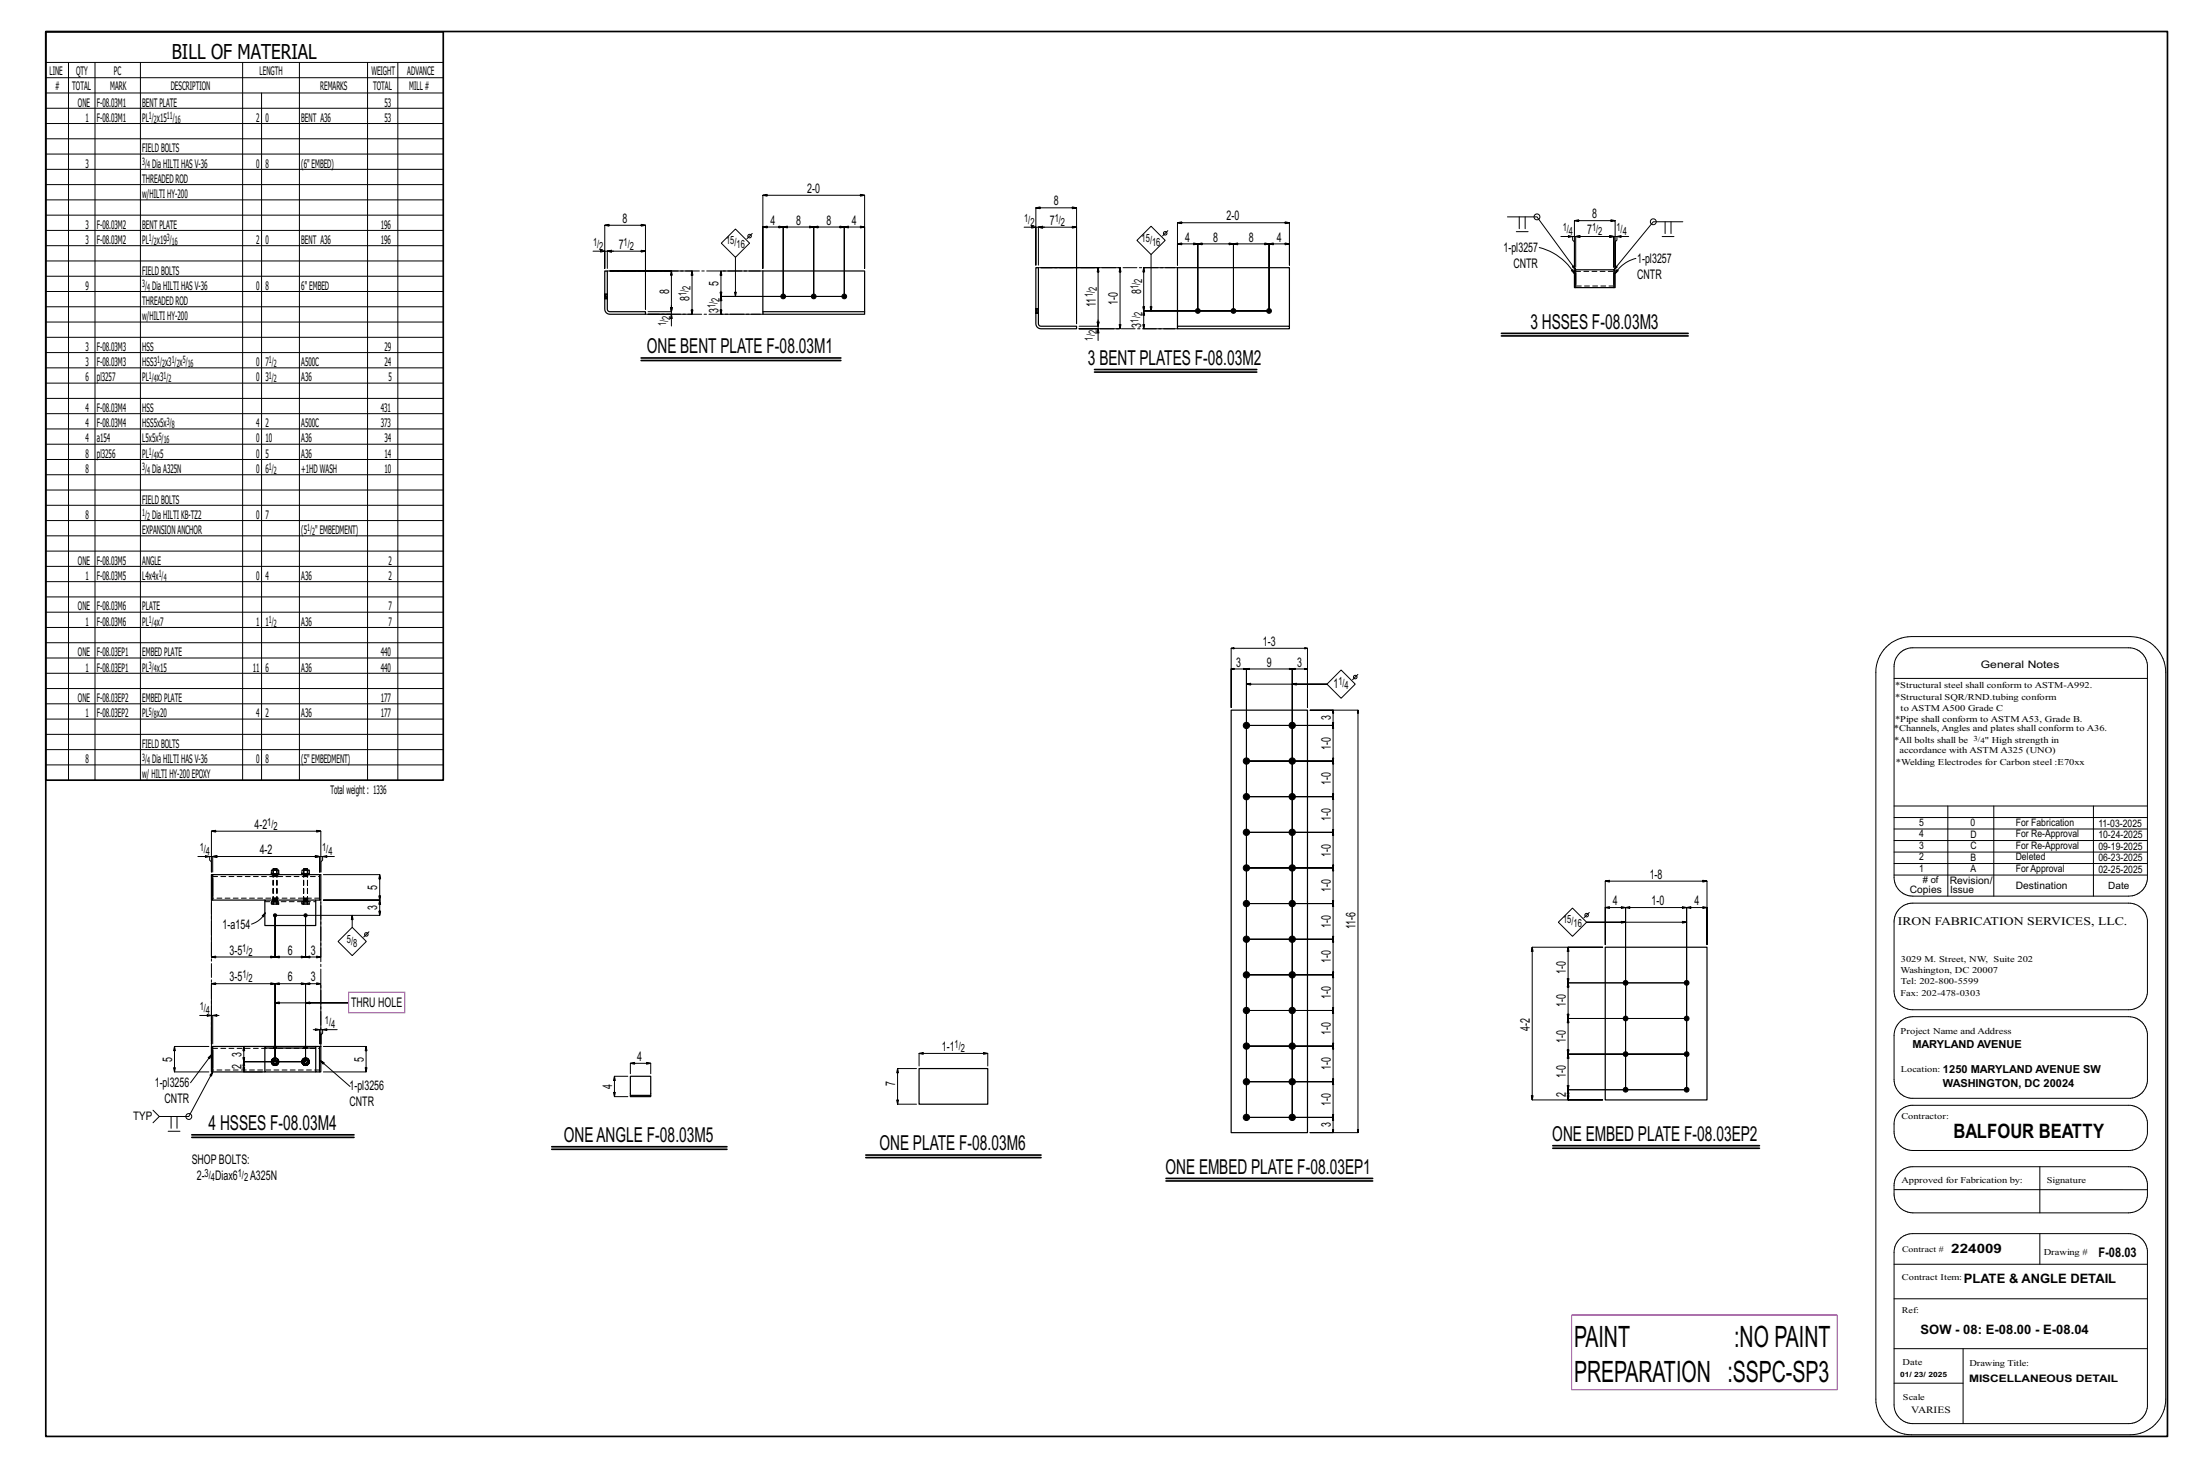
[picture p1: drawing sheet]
<svg xmlns="http://www.w3.org/2000/svg" width="914mm" height="610mm" viewBox="0 0 914 610" stroke-linecap="round" stroke-linejoin="round" font-family="sans-serif">
<g fill="none" stroke="#000" stroke-width=".42">
<path d="M19 26h165.4M19 32.3h165.4M19 38.7h165.4M28.5 26v298.4M39.5 26v298.4M58.4 26v298.4M100.9 26v298.4M108.8 38.7v285.7M124.6 26v298.4M152.9 26v298.4M165.5 26v298.4M19 45h165.4"/>
<path d="M19 51.4h165.4M19 57.7h165.4M19 64.1h165.4M19 70.4h165.4M19 76.8h165.4M19 83.1h165.4M19 89.5h165.4M19 95.8h165.4M312.9 97.1l-2.2 2.2M317.4 81.2l1.7 .4v-.8l-1.7 .4h42.3l-1.8 .4v-.8l1.8 .4v30.4v-17.2l-1.8-.4v.8l1.8-.4h-8.5l1.8-.4v.8l-1.8-.4v28.9v-28.9l-1.7-.4v.8l1.7-.4h-12.7l1.8-.4v.8l-1.8-.4v28.9v-28.9l-1.7-.4v.8l1.7-.4h-12.7l1.8-.4v.8l-1.8-.4v28.9v-28.9l-1.7-.4v.8l1.7-.4h-8.4l1.7-.4v.8l-1.7-.4v17.2zM426 94.5h4.9v15.8v-23.9l1.8 .4v-.8l-1.8 .4h17l-1.8 .4v-.8l1.8 .4v48.2v-40.1l-1.8-.4v.7l1.8-.3h-15.9M429.2 94.1l1.7 .4-1.7 .3z"/>
<path d="M430.9 94.5h3.7M432 94.5l1.7-.4v.7zM432 94.5v15.8zM478.9 94.1l5.8 5.9-5.8 5.8-5.9-5.8zM485.8 95.9l-2.2 2.2M489.8 92.6l1.8 .4v-.8l-1.8 .4h46.6l-1.7 .4v-.8l1.7 .4v17.7v-8.9l-1.7-.4v.8l1.7-.4h-8.5l1.8-.4v.8l-1.8-.4v27.9v-27.9l-1.7-.4v.8l1.7-.4h-14.8l1.8-.4v.8l-1.8-.4v27.9v-27.9l-1.7-.4v.8l1.7-.4h-14.8l1.8-.4v.8l-1.8-.4v27.9v-27.9l-1.7-.4v.8l1.7-.4h-8.5l1.8-.4v.8l-1.8-.4v8.9zM627.1 90.2h12.3l16.1 22-1.3-1.2 .6-.4 .7 1.6M630.8 96.3h4.9M632 90.2v4.9M634.5 90.2v4.9M649.4 98.3h4.8v1.5l.8 .8v10.5v-19.3l1.7 .3v-.7l-1.7 .4h16.9l-1.7 .3v-.7l1.7 .4v19.3v-10.5l.8-.8v-1.5h4.9M652.5 98l1.7 .3-1.7 .4z"/>
<path d="M654.2 98.3h3.9M655.5 98.3l1.8-.3v.7zM655.5 98.3v12.8zM655.5 98.3h15.9l-1.8 .4v-.7l1.8 .3v12.8v-12.8M668.8 98.3h3.9M669.6 98l1.8 .3-1.8 .4zM672.7 98.3l1.7-.3v.7zM691.5 98.4h4.9M692.7 92.2v4.9M695.2 92.2v4.9M700.1 92.2h-12.3l-16.4 20 .8-1.6 .6 .5-1.4 1.1M19 102.2h165.4"/>
<path d="M19 108.5h165.4M19 114.9h165.4M246.7 104.4h4.9v7.2v-17.9l1.7 .3v-.7l-1.7 .4h16.9l-1.7 .3v-.7l1.7 .4v34.9v-24.2l-1.7-.3v.7l1.7-.4h-15.8M249.8 104.1l1.8 .3-1.8 .4zM251.6 104.4h3.7M252.7 104.4l1.7-.3v.7zM252.7 104.4v7.2zM300.1 101.1l5.9-5.9 5.8 5.9-5.8 5.9zM306 107v16.3l-.4-1.8h.7l-.3 1.8M316.3 112.7h-16.4l-.3 1.7h.7l-.4-1.7v10.6l-.3-1.8h.7l-.4 1.8h51.3h-51.3l-.3 1.7h.7l-.4-1.7v7.4l-.3-1.8h.7l-.4 1.8h16.4M478.9 105.8v23.5l-.4-1.7h.7l-.3 1.7M488.8 111.3h-13l-.4 1.8h.8l-.4-1.8v18l-.4-1.7h.8l-.4 1.7h52.1h-52.1l-.4 1.8h.8l-.4-1.8v7.4l-.4-1.7h.8l-.4 1.7h13"/>
<path d="M640.3 102.9a23.8 23.8 0 0 1 14.7 10.9M653.7 112.5l.6-.4 .7 1.7zM672.6 112.1l.6 .5-1.3 1.2zM680.6 107.5a14 14 0 0 0-8.7 6.3M19 121.2h165.4M19 127.6h165.4M19 133.9h165.4M269.6 129.6h9.7zM278.9 127.9h.8l-.4 1.7zM279.3 130.7l.4 1.7h-.8zM279.3 129.6v-16.9l.4 1.7h-.8l.4-1.7h-25.6h34.2l-.4 1.7h.8l-.4-1.7v18l-.4-1.8h.8l-.4 1.8h-18.3h9.7v4.9M279.3 127v3.7"/>
<path d="M448.9 135.7h7.9zM456.4 133.9h.8l-.4 1.8zM456.8 136.7l.4 1.8h-.8zM456.8 135.7v-24.4l.4 1.8h-.8l.4-1.8h-23.8h33l-.4 1.8h.7l-.3-1.8v25.4l-.4-1.7h.7l-.3 1.7h-17.1h7.9v4.9M456.8 133v3.7M19 140.3h165.4M19 146.6h165.4M19 153h165.4M19 159.3h165.4M19 165.7h165.4M19 172h165.4M19 178.4h165.4"/>
<path d="M19 184.7h165.4M19 191.1h165.4M19 197.4h165.4M19 203.8h165.4M19 210.1h165.4M19 216.5h165.4M19 222.8h165.4M19 229.2h165.4M19 235.5h165.4M19 241.9h165.4M19 248.2h165.4M19 254.6h165.4"/>
<path d="M19 260.9h165.4M19 267.3h165.4M19 273.6h165.4M19 280h165.4M512.2 269.6l1.1 .2v-.5l-1.1 .3h31.7l-1.1 .2v-.5l1.1 .3v24.6v-16l-1.1-.3v.5l1.1-.2h-6.3l1.1-.3v.5l-1.1-.2v186.4v-186.4l-1.2-.3v.5l1.2-.2h-19.1l1.2-.3v.5l-1.2-.2v186.4v-186.4l-1.1-.3v.5l1.1-.2h-6.3l1.1-.3v.5l-1.1-.2v16zM784.7 269.1a15.1 15.1 0 0 1 10.5-4.4h90.9a14.9 14.9 0 0 1 14.9 14.9v302.2a14.9 14.9 0 0 1-14.9 14.8h-90.9a14.7 14.7 0 0 1-14.8-14.8v-302.2a14.7 14.7 0 0 1 4.3-10.5zM790.2 271.6a7.9 7.9 0 0 1 5.6-2.2h89.8a7.7 7.7 0 0 1 7.8 7.7v87.7a7.7 7.7 0 0 1-7.8 7.8h-89.8a7.8 7.8 0 0 1-7.8-7.8v-87.7a7.6 7.6 0 0 1 2.2-5.5zM19 286.3h165.4M19 292.7h165.4M19 299h165.4M518.5 284.5l1.8 .4v-.8l-1.8 .4h33.5h-14.4l1.7-.4v.8l-1.7-.4M552 284.5l5.9-5.9 5.9 5.9-5.9 5.9z"/>
<path d="M564.9 280.4l-2.2 2.2M788 282.1h105.4M19 305.4h165.4M19 311.7h165.4M19 318.1h165.4M518.5 301.6h36.1l.2-1.1h-.5l.3 1.1v-6.3l.2 1.2h-.5l.3-1.2h-9.6h19.9l-.2 1.2h.5l-.3-1.2v175.7l-.2-1.2h.5l-.3 1.2h-19.9h9.6l.2-1.2h-.5l.3 1.2v-6.4l.2 1.2h-.5l.3-1.2h-36.1h36.1l.2-1.1h-.5l.3 1.1v-14.8l.2 1.2h-.5l.3-1.2h-36.1h36.1l.2-1.2h-.5l.3 1.2v-14.8l.2 1.2h-.5l.3-1.2h-36.1h36.1l.2-1.2h-.5l.3 1.2v-14.8l.2 1.1h-.5l.3-1.1h-36.1h36.1l.2-1.2h-.5l.3 1.2v-14.8l.2 1.1h-.5l.3-1.1h-36.1h36.1l.2-1.2h-.5l.3 1.2v-14.9l.2 1.2h-.5l.3-1.2h-36.1h36.1l.2-1.1h-.5l.3 1.1v-14.8l.2 1.2h-.5l.3-1.2h-36.1h36.1l.2-1.1h-.5l.3 1.1v-14.8l.2 1.2h-.5l.3-1.2h-36.1h36.1l.2-1.2h-.5l.3 1.2v-14.8l.2 1.2h-.5l.3-1.2h-36.1h36.1l.2-1.2h-.5l.3 1.2v-14.8l.2 1.1h-.5l.3-1.1h-36.1h36.1l.2-1.2h-.5l.3 1.2v-14.8l.2 1.1h-.5l.3-1.1h-36.1h36.1l.2-1.2h-.5l.3 1.2v-14.9l.2 1.2h-.5l.3-1.2zM788 335.2h105.4M788 340h105.4M810.3 335.2v37.4M829.4 335.2v37.4M870.9 335.2v37.4M82.3 356.2h4.9v1.5l.8 .7v4.2v-17l1.7 .4v-.7l-1.7 .3h45.5l-1.8 .4v-.7l1.8 .3v17v-4.2l.7-.7v-1.5h4.9"/>
<path d="M85.5 355.8l1.7 .4-1.7 .3zM87.2 356.2h3.9M88.5 356.2l1.7-.4v.7zM88.5 356.2v6.4zM88.5 356.2h44.4l-1.7 .3v-.7l1.7 .4v6.4v-6.4M130.3 356.2h3.9M131.2 355.8l1.7 .4-1.7 .3zM134.2 356.2l1.8-.4v.7zM788 349.5h105.4M788 359.1h105.4M788 354.3h105.4M788 344.7h105.4"/>
<path d="M88 375.3v22.6l1.7 .4v-.7l-1.7 .3h26.4l-1.7 .4v-.7l1.7 .3v-17.3v17.3l1.8 .4v-.7l-1.8 .3h12.7l-1.7 .4v-.7l1.7 .3v-17.3v17.3l1.8 .4v-.7l-1.8 .3h6.4l-1.8 .4v-.7l1.8 .3v-22.6M110.3 379.6l-1.1 1.6-1.4 1.4-3.2 1.7M112.8 363.4h3.2v.3h-3.2zM112.9 374.9h.8v1h-.8zM112.9 363.4v-1.6h.8v1.6M113.6 361.8v-.6h1.6v.6M113.7 374.9h1.5v1h.7v-1h-.7M113.7 361.8h1.5v1.6M113.7 375.9h1.5M115.2 361.8h.7v1.6M125.5 363.4h3.2v.3h-3.2zM125.6 374.9h.8v1h-.8z"/>
<path d="M125.6 363.4v-1.6h.8v1.6M126.4 374.9h1.5v1h.7v-1h-.7M126.4 375.9h1.5M127.9 363.4v-1.6h-1.6v-.6h1.6v.6h.7v1.6M134.5 363.7h23.5l-.4 1.7h.7l-.3-1.7v10.6l-.4-1.8h.7l-.3 1.8h-23.5h23.5l-.4 1.7h.7l-.3-1.7v6.3l-.4-1.7h.7l-.3 1.7h-43.6M661.2 379.4l-2.2 2.2M667.8 366.4l1.8 .4v-.8l-1.8 .4h42.3l-1.7 .4v-.8l1.7 .4v26.4v-15.4l-1.7-.4v.8l1.7-.4h-8.4l1.7-.4v.8l-1.7-.4v75.7v-75.7l-1.8-.4v.8l1.8-.4h-25.4l1.7-.4v.8l-1.7-.4v75.7v-75.7l-1.8-.4v.8l1.8-.4h-8.5l1.8-.4v.8l-1.8-.4v15.4zM788 363.9h105.4M790.2 377.8a7.9 7.9 0 0 1 5.6-2.2h89.8a7.9 7.9 0 0 1 7.8 7v29.5a7.7 7.7 0 0 1-7.8 7.8h-89.8a7.8 7.8 0 0 1-7.8-7.8v-28.7a7.8 7.8 0 0 1 2.2-5.6zM109.1 380.8l1.2-1.2-.6 1.6zM146.5 385.6l5.9 5.9-5.9 5.9-5.9-5.9zM146.5 380.6l-.4 1.8h.8l-.4-1.8v5"/>
<path d="M153.5 387.4l-2.2 2.3M637.4 393.9l.4 1.7h-.8l.4-1.7h29.3h-14.3l-.4 1.7h.7l-.3-1.7v14.8l-.4-1.8h.7l-.3 1.8h49.3h-49.3l-.4 1.7h.7l-.3-1.7v14.8l-.4-1.7h.7l-.3 1.7h49.3h-49.3l-.4 1.8h.7l-.3-1.8v14.8l-.4-1.7h.7l-.3 1.7h49.3h-49.3l-.4 1.8h.7l-.3-1.8v14.8l-.4-1.7h.7l-.3 1.7h49.3h-49.3l-.4 1.8h.7l-.3-1.8v4.3l-.4-1.8h.7l-.3 1.8h14.3h-29.3l.4-1.8h-.8l.4 1.8zM648.3 383.5l5.9-5.9 5.9 5.9-5.9 5.9zM676.3 383.5l-1.8-.4v.8l1.8-.4h-16.2h41.6l-1.8 .4v-.8l1.8 .4M114.4 417l1.8 .4v-.8l-1.8 .4h30.5h-17.8l1.8-.4v.8l-1.8-.4M83.1 422.3h4.9v11.8v-25l1.7 .3v-.7l-1.7 .4h26.4l-1.7 .3v-.7l1.7 .4v32.4v-32.4l1.8 .3v-.7l-1.8 .4h12.7l-1.7 .3v-.7l1.7 .4v32.4v-32.4l1.8 .3v-.7l-1.8 .4h6.4l-1.8 .3v-.7l1.8 .4v25v-3.7l.7-.7v-1.5h6.1M86.2 421.9l1.8 .4-1.8 .3zM86.9 435.1h-14.3l-.4 1.8h.8l-.4-1.8v10.6l-.4-1.7h.8l-.4 1.7h14.3M88 438.6l-1.4 1.2 .6 .4 .8-1.6-8.7 11.6M88 422.3h3.1M88.5 422.3l1.7-.4v.7zM88.5 422.3v11.8"/>
<path d="M109.1 435.1h-7.7l-.4 1.8h.8l-.4-1.8v6.4l-.4-1.8h.8l-.4 1.8h25.7h-25.7l-.4 1.7h.8l-.4-1.7v4.2l-.4-1.7h.8l-.4 1.7h7.7M130.3 428.2h3.9M131.2 427.8l1.7 .4-1.7 .3zM132.9 428.2v5.9M134.2 428.2l1.8-.4v.7zM134.5 435.1h17.8l-.4 1.8h.8l-.4-1.8v10.6l-.4-1.7h.8l-.4 1.7h-17.8M790.2 425l2.6-1.6 3-.6h89.8a7.9 7.9 0 0 1 7.8 7v19.9a7.8 7.8 0 0 1-7.1 7h-91.3a7.9 7.9 0 0 1-7-7.8v-18.3a7.9 7.9 0 0 1 2.2-5.6zM88.5 445.7l-1.2 1.4 .7 .4 .5-1.8-9.9 18.6h-12.3l-2.6-2.6M113.7 440.2h1.5l.7 1.3-.7 1.3h-1.5l-.8-1.3zM126.4 440.2h1.5l.7 1.3-.7 1.3h-1.5l-.8-1.3zM133.3 441l1.1 1.5 .5-.6-1.6-.9 12.3 10.8M261.2 447.5h-5.6l-.4 1.8h.8l-.4-1.8v8.5l-.4-1.7h.8l-.4 1.7h5.6"/>
<path d="M262.2 446.5v-4.3l1.8 .3v-.7l-1.8 .4h8.5l-1.7 .3v-.7l1.7 .4v4.3M381.3 444.3h-7.9l-.4 1.8h.8l-.4-1.8v14.9l-.4-1.8h.8l-.4 1.8h7.9M382.3 443.3v-5.3l1.8 .4v-.7l-1.8 .3h28.6l-1.7 .4v-.7l1.7 .3v5.3M66.3 464.3l-2.6 2.6M69.9 470.4h5M71.2 464.3v4.9M73.6 464.3v4.9M790.2 461.9l1.9-1.4 2.9-.9h90.6a7.7 7.7 0 0 1 7.8 7v4a7.7 7.7 0 0 1-7.8 7.8h-89.8a7.8 7.8 0 0 1-7.8-7.8v-3.2a7.9 7.9 0 0 1 2.2-5.5zM788 494.7h105.4M790.2 487.4a7.9 7.9 0 0 1 5.6-2.2h89.8a7.8 7.8 0 0 1 7.8 7v5.1a7.9 7.9 0 0 1-7.8 7h-89.8a7.9 7.9 0 0 1-7.8-7.8v-3.6a7.6 7.6 0 0 1 2.2-5.5zM848.6 485.2v19.1M790.2 515.3a7.9 7.9 0 0 1 5.6-2.3h89.8a7.8 7.8 0 0 1 7.8 7v65a7.9 7.9 0 0 1-7.8 7h-89.8a7.8 7.8 0 0 1-7.8-7.8v-63.5a7.6 7.6 0 0 1 2.2-5.4z"/>
<path d="M848.6 513v12.7M788 525.7h105.4M788 540.1h105.4M788 560.8h105.4M788 575.2h28.7M816.7 560.8v31.2"/>
<circle cx="311.8" cy="98.2" r=".74"/>
<circle cx="484.7" cy="97" r=".74"/>
<circle cx="639.4" cy="90.2" r="1.23"/>
<circle cx="687.8" cy="92.2" r="1.23"/>
<circle cx="563.8" cy="281.5" r=".74"/>
<circle cx="152.4" cy="388.5" r=".74"/>
<circle cx="660.1" cy="380.5" r=".74"/>
<circle cx="78.6" cy="464.3" r="1.23"/>
</g>
<g fill="none" stroke="#000" stroke-width=".7">
<path d="M19 13.1h882.7v584.2h-882.7zM19 13.3h165.4v311.1h-165.4zM624.6 138.6h77.7M624.6 139.7h77.7M266.7 148.9h83.1M266.7 149.9h83.1M455.3 153.7h67.5M455.3 154.7h67.5M79.8 471.9h67.5M79.8 473h67.5M229.5 476.8h72.9M229.5 477.9h72.9"/>
<path d="M646 476.4h85.9M646 477.5h85.9M360.2 480.3h72.9M360.2 481.4h72.9M485.1 490h85.9M485.1 491.1h85.9"/>
</g>
<path d="M145 412.5h23.4v8.7h-23.4zM653.8 546.8h110.5v31.1h-110.5z" fill="none" stroke="#f0f" stroke-width=".5"/>
<g fill="#000" stroke="#000" stroke-width=".42">
<circle cx="325.8" cy="123.3" r=".99"/>
<circle cx="338.5" cy="123.3" r=".99"/>
<circle cx="351.2" cy="123.3" r=".99"/>
<circle cx="498.3" cy="129.3" r=".99"/>
<circle cx="513.1" cy="129.3" r=".99"/>
<circle cx="527.9" cy="129.3" r=".99"/>
<circle cx="518.5" cy="301.6" r="1.32"/>
<circle cx="518.5" cy="316.5" r="1.32"/>
<circle cx="537.6" cy="316.5" r="1.32"/>
<circle cx="537.6" cy="301.6" r="1.32"/>
<circle cx="518.5" cy="331.3" r="1.32"/>
<circle cx="537.6" cy="331.3" r="1.32"/>
<circle cx="518.5" cy="346.1" r="1.32"/>
<circle cx="537.6" cy="346.1" r="1.32"/>
<circle cx="518.5" cy="360.9" r="1.32"/>
<circle cx="518.5" cy="375.7" r="1.32"/>
<circle cx="537.6" cy="360.9" r="1.32"/>
<circle cx="537.6" cy="375.7" r="1.32"/>
<circle cx="114.4" cy="380.6" r=".66"/>
<circle cx="127.1" cy="380.6" r=".66"/>
<circle cx="518.5" cy="390.5" r="1.32"/>
<circle cx="537.6" cy="390.5" r="1.32"/>
<circle cx="518.5" cy="405.4" r="1.32"/>
<circle cx="537.6" cy="405.4" r="1.32"/>
<circle cx="676.3" cy="408.7" r=".99"/>
<circle cx="701.7" cy="408.7" r=".99"/>
<circle cx="518.5" cy="435" r="1.32"/>
<circle cx="518.5" cy="420.2" r="1.32"/>
<circle cx="537.6" cy="420.2" r="1.32"/>
<circle cx="537.6" cy="435" r="1.32"/>
<circle cx="676.3" cy="438.3" r=".99"/>
<circle cx="676.3" cy="423.5" r=".99"/>
<circle cx="701.7" cy="438.3" r=".99"/>
<circle cx="701.7" cy="423.5" r=".99"/>
<circle cx="518.5" cy="449.8" r="1.32"/>
<circle cx="537.6" cy="449.8" r="1.32"/>
<circle cx="676.3" cy="453.1" r=".99"/>
<circle cx="701.7" cy="453.1" r=".99"/>
<circle cx="518.5" cy="464.6" r="1.32"/>
<circle cx="537.6" cy="464.6" r="1.32"/>
</g>
<g fill="none" stroke="#000" stroke-width=".5">
<path d="M251.6 112.7h1.1v15.9l.3 .7 .7 .3h14.8v1.1h-14.8l-1.5-.6-.6-1.5zM430.9 111.3h1.1l.1 23.8 .9 .6h14.9v1h-14.9l-1-.3-.8-.7-.3-1.1zM655 112.2h.5v7.4h-.5zM655.5 113.5v4.8M655.5 112.2h15.9M655.5 119.6h15.9M671.4 112.2h.5v7.4h-.5zM671.4 113.5v4.8M251.6 122.3h.1M251.6 124.3h.1M252.7 122.3h.1M252.7 124.3h.1"/>
<path d="M317.4 129.6h42.3v1.1h-42.3zM317.4 129.6v-16.9h42.3v16.9M430.9 128.3h.1M430.9 130.3h.1M432 128.3h.1M432 130.3h.1M489.8 135.7h46.6v1h-46.6zM489.8 135.7v-24.4h46.6v24.4M512.2 295.3h31.7v175.7h-31.7zM88.5 363.7v10.6h-.5v-10.6h45.5v10.6h-.6M88.5 365.3v7.4M88.5 374.3h21.7"/>
<path d="M110.2 374.3h21.2v10.6h-21.2zM113.6 363.7h.1M113.6 364.5h.1M113.6 373.5h.1M113.6 374.3h.1M113.6 374.9v.1M115.3 363.7h.1M115.3 364.5h.1M115.3 373.5h.1M115.3 374.3h.1M115.3 374.9v.1M126.3 363.7h.1"/>
<path d="M126.3 364.5h.1M126.3 373.5h.1M126.3 374.3h.1M126.3 374.9v.1M128 363.7h.1M128 364.5h.1M128 373.5h.1M128 374.3h.1M128 374.9v.1M132.9 363.7v10.6h-1.5M132.9 365.3v7.4M667.8 393.9h42.3v63.5h-42.3z"/>
<path d="M88.5 435.1v10.6h-.5v-10.6h22.2M88.5 436.7v7.4M110.2 435.1h21.2v.7h-21.2zM110.2 435.8v9.9h21.2M113.8 435.1h.1M113.8 435.8h.1M115.1 435.1h.1M115.1 435.8h.1M126.5 435.1h.1M126.5 435.8h.1M127.8 435.1h.1M127.8 435.8h.1"/>
<path d="M131.4 435.1h2.1v10.6h-.6M132.9 435.1v10.6h-1.5v-9.9M132.9 436.7v7.4M88.5 445.7h21.7M262.2 455.5h8.5v.5h-8.5zM262.2 455.5v-8h8.5v8M382.3 444.3h28.6v14.9h-28.6z"/>
</g>
<g fill="none" stroke="#000" stroke-width=".42" stroke-dasharray="2 1.4">
<path d="M655.5 112.8h15.9M671.4 118.9h-15.9M251.6 122.9h1.1v.4h-1.1zM251.6 122.9v-.3h1.1v.3M251.6 122.6v-.3h1.1v.3M251.6 122.3h.1M251.6 124.3v-.1M251.6 124l1.1 .3M251.6 123.6v.4h1.1v.2M251.6 123.3v.3h1.1v.4M251.6 124.3h1.1M252.7 122.3h-1.1"/>
<path d="M252.7 122.3h.1M252.7 123.3v.3M430.9 128.9h1.1v.4h-1.1zM430.9 128.9v-.3h1.1v.3M430.9 128.6v-.2h1.1v.2M430.9 128.4v-.1M430.9 130.3v-.1M430.9 130l1.1 .3M430.9 129.7v.3h1.1v.2M430.9 129.3v.4h1.1v.3M430.9 130.3h1.1M432 128.3h-1.1"/>
<path d="M432 128.3v.1M432 129.3v.4M88.5 364.5h44.4M110.2 374.9h21.2M112.9 374.9h.8v1h-.8zM112.9 363.4h.8h-.8v-1.6h.8v1.6v-1.6v1.6h1.5h-1.5M113.6 374.3v.6M113.6 374.3h.1M113.6 373.5h.1M113.6 373.5v.8M113.6 363.7v.8M113.6 363.7h.1"/>
<path d="M113.6 363.7v11.2zM113.6 374.9h.1M113.6 361.8v-.6h.4M113.7 374.9v1zM113.7 375.9h1.5M113.7 374.9h1.5M113.7 361.8h1.5M113.7 374.9h.3zM113.7 363.7h.3zM113.7 361.8h.3zM113.8 363.7h-1v-.3h1M113.8 363.7h1.7"/>
<path d="M113.8 363.4h1.7M113.8 374.3l-.2 .7M113.8 374.3v-.8M113.8 363.7l-.2 .8M114 374.9h.4zM114 361.8h.4zM114 361.2h1.2M114.1 374.3h-.3l-.2 .7M114.1 373.5h.3v.8h-.3zM114.1 374.3h-.3v-.8h.3M114.1 363.7h-.3l-.2 .8M114.4 374.3h.3v.7h-.3z"/>
<path d="M114.4 374.3h-.3v.7h-.3M114.4 375h-.3M114.4 374.3h.3v-.8h.3M114.4 373.5h.3M114.4 363.7h.3v.8h-.3zM114.4 363.7h-.3v.8h-.3M114.4 364.5h-.3M114.4 374.9h.4zM114.4 361.8h.4zM114.7 374.3h.3v.7h-.3M114.7 374.3h.3l.2-.8M114.7 363.7h.3v.8h-.3"/>
<path d="M114.8 374.9h.3zM114.8 363.7h.3zM114.8 361.8h.3zM115 374.3v.7M115 374.3l.3-.8M115 363.7v.8M115.1 374.9h.1M115.1 363.7h.1M115.1 361.8h.1M115.2 374.9v1zM115.2 374.9h.7v1h-.7zM115.2 361.8v1.6z"/>
<path d="M115.2 363.4h.7h-.7v-1.6h.7v1.6M115.2 363.7v11.2zM115.2 361.8v-.6M115.2 374.3h.1M115.2 363.7h.1M115.3 375h-.1M115.3 374.9v-.6M115.3 374.3v-.8M115.3 374.3h-.1M115.3 364.5h-.1M115.3 364.5v-.8M115.5 363.7h.5"/>
<path d="M115.5 363.4h.5v.3M125.6 374.9h.8v1h-.8zM125.6 363.4h.8h-.8v-1.6h.8v1.6v-1.6v1.6h1.5h-1.5M126.3 374.3v.6M126.3 374.3h.1M126.3 373.5h.1M126.3 373.5v.8M126.3 363.7v.8M126.3 363.7h.1M126.3 363.7v11.2zM126.3 374.9h.1M126.3 361.8v-.6h.4"/>
<path d="M126.4 374.9v1zM126.4 375.9h1.5M126.4 374.9h1.5M126.4 361.8h1.5M126.4 374.9h.3zM126.4 363.7h.3zM126.4 361.8h.3zM126.5 363.7h-1v-.3h1M126.5 363.7h1.7M126.5 363.4h1.7M126.5 374.3l-.2 .7M126.5 374.3v-.8"/>
<path d="M126.5 363.7l-.2 .8M126.7 374.9h.4zM126.7 361.8h.4zM126.7 361.2h1.2M126.8 374.3h-.3l-.2 .7M126.8 373.5h.3v.8h-.3zM126.8 374.3h-.3v-.8h.3M126.8 363.7h-.3l-.2 .8M127.1 374.3h.3v.7h-.3zM127.1 374.3h-.3v.7h-.3M127.1 375h-.3M127.1 374.3h.3v-.8h.3"/>
<path d="M127.1 373.5h.3M127.1 363.7h.3v.8h-.3zM127.1 363.7h-.3v.8h-.3M127.1 364.5h-.3M127.1 374.9h.4zM127.1 361.8h.4zM127.4 374.3h.3v.7h-.3M127.4 374.3h.3l.2-.8M127.4 363.7h.3v.8h-.3M127.5 374.9h.3zM127.5 363.7h.3zM127.5 361.8h.3z"/>
<path d="M127.7 374.3v.7M127.7 374.3l.3-.8M127.7 363.7v.8M127.8 374.9h.1M127.8 363.7h.1M127.8 361.8h.1M127.9 374.9v1zM127.9 374.9h.7v1h-.7zM127.9 361.8v1.6zM127.9 363.4h.7h-.7v-1.6h.7v1.6M127.9 363.7v11.2zM127.9 361.8v-.6"/>
<path d="M127.9 374.3h.1M127.9 363.7h.1M128 375h-.1M128 374.9v-.6M128 374.3v-.8M128 374.3h-.1M128 364.5h-.1M128 364.5v-.8M128.2 363.7h.5M128.2 363.4h.5v.3M132.9 373.5h-44.4M88.5 435.9h44.4"/>
<path d="M113.8 435.1v.7M113.8 435.1h.1M113.9 435.1l-.1 .7M114.2 435.1l-.4 .7M114.4 435.1h.3v.7h-.3zM114.4 435.1h-.2l-.3 .7M114.4 435.8h-.2M114.4 439.9l.6 .1zM114.7 435.1h.2l-.2 .7M114.9 435.1v.7M115 435.1h.1M115.1 435.8h-.1"/>
<path d="M115.1 435.8v-.7M126.5 435.1v.7M126.5 435.1h.1M126.6 435.1l-.1 .7M126.9 435.1l-.4 .7M127.1 435.1h.3v.7h-.3zM127.1 435.1h-.2l-.3 .7M127.1 435.8h-.2M127.1 439.9l.6 .1zM127.4 435.1h.2l-.2 .7M127.6 435.1v.7M127.7 435.1h.1"/>
<path d="M127.8 435.8h-.1M127.8 435.8v-.7M112.8 441.5l.1 .6zM112.9 441.5l.8 1.3zM112.9 440.9l-.1 .6zM112.9 442.1l.4 .5zM113.3 440.4l-.4 .5zM113.3 442.6l.5 .4zM113.3 440.4l.5-.4zM113.6 441.5l.1 .4zM113.7 441.1l-.1 .4zM113.7 441.9l.3 .3z"/>
<path d="M113.7 441.1l.3-.3zM113.8 443l.6 .1zM113.8 440l.6-.1zM114 442.2l.4 .1zM114 440.8l.4-.1zM114.4 443.1l.6-.1zM114.4 442.3l.4-.1zM114.4 440.7l.4 .1zM114.8 442.2l.3-.3zM114.8 440.8l.3 .3zM115 443l.5-.4zM115 440l.5 .4z"/>
<path d="M115.1 441.1l.1 .4zM115.2 440.2h-1.5h1.5h-1.5l-.8 1.3 .8-1.3-.8 1.3 .8 1.3h1.5M115.2 442.8l.7-1.3-.7-1.3M115.2 441.5l-.1 .4zM115.5 440.4l.4 .5zM115.9 442.1l-.4 .5zM115.9 440.9l.1 .6zM115.9 441.5l-.7 1.3zM116 441.5l-.1 .6zM125.5 441.5l.1 .6zM125.6 441.5l.8 1.3zM125.6 440.9l-.1 .6z"/>
<path d="M125.6 442.1l.4 .5zM126 440.4l-.4 .5zM126 442.6l.5 .4zM126 440.4l.5-.4zM126.3 441.5l.1 .4zM126.4 441.1l-.1 .4zM126.4 441.9l.3 .3zM126.4 441.1l.3-.3zM126.5 443l.6 .1zM126.5 440l.6-.1zM126.7 442.2l.4 .1zM126.7 440.8l.4-.1z"/>
<path d="M127.1 443.1l.6-.1zM127.1 442.3l.4-.1zM127.1 440.7l.4 .1zM127.5 442.2l.3-.3zM127.5 440.8l.3 .3zM127.7 443l.5-.4zM127.7 440l.5 .4zM127.8 441.1l.1 .4zM127.9 440.2h-1.5h1.5h-1.5l-.8 1.3 .8-1.3-.8 1.3 .8 1.3h1.5M127.9 442.8l.7-1.3-.7-1.3M127.9 441.5l-.1 .4zM128.2 440.4l.4 .5z"/>
<path d="M128.6 442.1l-.4 .5zM128.6 440.9l.1 .6zM128.6 441.5l-.7 1.3zM128.7 441.5l-.1 .6zM132.9 444.9h-44.4"/>
</g>
<path d="M317.4 112.7h-64.7M432 111.3h57.8M268.5 130.7h48.9M489.8 136.7h-41.9M88 374.3v60.8M133.5 435.1v-60.8" fill="none" stroke="#000" stroke-width=".42" stroke-dasharray="5.8 1 1 1"/>
<g font-size="12.2">
<text x="654.9" y="560.2">PAINT</text>
<text x="721.4" y="560.2">:NO PAINT</text>
<text x="654.9" y="574.7">PREPARATION :SSPC-SP3</text>
</g>
<g font-size="8.6">
<text x="71.6" y="24.7">BILL OF MATERIAL</text>
<text x="636.7" y="136.7">3 HSSES F-08.03M3</text>
<text x="269.1" y="146.9">ONE BENT PLATE F-08.03M1</text>
<text x="452.6" y="151.7">3 BENT PLATES F-08.03M2</text>
<text x="86.8" y="469.9">4 HSSES F-08.03M4</text>
<text x="234.6" y="474.9">ONEANGLE F-08.03M5</text>
<text x="365.9" y="478.3">ONE PLATE F-08.03M6</text>
<text x="645.8" y="474.4">ONE EMBED PLATE F-08.03EP2</text>
<text x="484.9" y="488.1">ONE EMBED PLATE F-08.03EP1</text>
</g>
<text font-size="8.3" x="812.7" y="473.4">BALFOUR BEATTY</text>
<g font-size="5.5">
<text x="335.9" y="80.2">2-0</text>
<text x="438.4" y="85.4">8</text>
<text x="259" y="92.7">8</text>
<text x="320.6" y="93.4">4</text>
<text x="331.2" y="93.4">8</text>
<text x="343.9" y="93.4">8</text>
<text x="354.4" y="93.4">4</text>
<text x="436.7" y="93.5">7</text>
<text x="510.2" y="91.6">2-0</text>
<text x="662.4" y="90.8">8</text>
<text x="493.1" y="100.4">4</text>
<text x="504.7" y="100.4">8</text>
<text x="519.5" y="100.4">8</text>
<text x="531.2" y="100.4">4</text>
<text x="660.2" y="97.4">7</text>
<text x="257.4" y="103.5">7</text>
<text x="625.5" y="104.8">1-pl3257</text>
<text x="629.6" y="111.4">CNTR</text>
<text x="681.1" y="109.4">1-pl3257</text>
<text x="298.9" y="119" transform="rotate(-90 298.9 119)">5</text>
<text x="681.1" y="115.9">CNTR</text>
<text x="278.3" y="122.2" transform="rotate(-90 278.3 122.2)">8</text>
<text x="286.9" y="125.1" transform="rotate(-90 286.9 125.1)">8</text>
<text x="474.8" y="122.2" transform="rotate(-90 474.8 122.2)">8</text>
<text x="298.9" y="130.2" transform="rotate(-90 298.9 130.2)">3</text>
<text x="455.8" y="127.7" transform="rotate(-90 455.8 127.7)">11</text>
<text x="465" y="126.7" transform="rotate(-90 465 126.7)">1-0</text>
<text x="474.8" y="136.2" transform="rotate(-90 474.8 136.2)">3</text>
<text x="525.4" y="268.6">1-3</text>
<text x="514.3" y="277.2">3</text>
<text x="527" y="277.2">9</text>
<text x="539.6" y="277.2">3</text>
<text x="554.7" y="286.3">1</text>
<text x="553.6" y="299.5" transform="rotate(-90 553.6 299.5)">3</text>
<text x="553.6" y="311.7" transform="rotate(-90 553.6 311.7)">1-0</text>
<text x="553.6" y="326.5" transform="rotate(-90 553.6 326.5)">1-0</text>
<text x="553.6" y="341.4" transform="rotate(-90 553.6 341.4)">1-0</text>
<text x="105.9" y="344.6">4-2</text>
<text x="108" y="355.2">4-2</text>
<text x="553.6" y="356.2" transform="rotate(-90 553.6 356.2)">1-0</text>
<text x="686.3" y="365.4">1-8</text>
<text x="157" y="370" transform="rotate(-90 157 370)">5</text>
<text x="553.6" y="371" transform="rotate(-90 553.6 371)">1-0</text>
<text x="671" y="376.4">4</text>
<text x="687.1" y="376.4">1-0</text>
<text x="704.9" y="376.4">4</text>
<text x="157" y="378.5" transform="rotate(-90 157 378.5)">3</text>
<text x="92.6" y="386.2">1-a154</text>
<text x="553.6" y="385.8" transform="rotate(-90 553.6 385.8)">1-0</text>
<text x="564" y="386.5" transform="rotate(-90 564 386.5)">11-6</text>
<text x="95.4" y="397">3-5</text>
<text x="119.7" y="397">6</text>
<text x="129.3" y="397">3</text>
<text x="553.6" y="400.6" transform="rotate(-90 553.6 400.6)">1-0</text>
<text x="651.4" y="405" transform="rotate(-90 651.4 405)">1-0</text>
<text x="95.5" y="408.1">3-5</text>
<text x="119.7" y="408.1">6</text>
<text x="129.3" y="408.1">3</text>
<text x="146.1" y="418.6">THRU HOLE</text>
<text x="553.6" y="415.4" transform="rotate(-90 553.6 415.4)">1-0</text>
<text x="651.4" y="418.8" transform="rotate(-90 651.4 418.8)">1-0</text>
<text x="553.6" y="430.3" transform="rotate(-90 553.6 430.3)">1-0</text>
<text x="636.4" y="428.9" transform="rotate(-90 636.4 428.9)">4-2</text>
<text x="391.8" y="437">1-1</text>
<text x="651.4" y="433.6" transform="rotate(-90 651.4 433.6)">1-0</text>
<text x="71.6" y="441.5" transform="rotate(-90 71.6 441.5)">5</text>
<text x="100.4" y="439.3" transform="rotate(-90 100.4 439.3)">3</text>
<text x="151.3" y="441.5" transform="rotate(-90 151.3 441.5)">5</text>
<text x="265.1" y="441.2">4</text>
<text x="100.4" y="444.6" transform="rotate(-90 100.4 444.6)">2</text>
<text x="553.6" y="445.1" transform="rotate(-90 553.6 445.1)">1-0</text>
<text x="651.4" y="448.4" transform="rotate(-90 651.4 448.4)">1-0</text>
<text x="64.4" y="452.2">1-pl3256</text>
<text x="145.4" y="453.2">1-pl3256</text>
<text x="254.6" y="452.8" transform="rotate(-90 254.6 452.8)">4</text>
<text x="372.4" y="451.4" transform="rotate(-90 372.4 451.4)">7</text>
<text x="68.5" y="458.7">CNTR</text>
<text x="145.4" y="459.7">CNTR</text>
<text x="553.6" y="459.9" transform="rotate(-90 553.6 459.9)">1-0</text>
<text x="651.4" y="456.3" transform="rotate(-90 651.4 456.3)">2</text>
<text x="553.6" y="468.8" transform="rotate(-90 553.6 468.8)">3</text>
<text x="79.8" y="484.1">SHOPBOLTS:</text>
<text x="81.8" y="490.6">2-</text>
<text x="89.5" y="490.6">Diax6</text>
<text x="104.1" y="490.6">A325N</text>
<text x="873" y="522.9">F-08.03</text>
</g>
<g font-size="5.4">
<text x="811.7" y="521.2">224009</text>
<text x="817" y="533.5">PLATE &amp; ANGLE DETAIL</text>
<text x="799" y="554.6">SOW - 08: E-08.00 - E-08.04</text>
</g>
<g font-size="4.9">
<text x="20.6" y="31.2">LINE</text>
<text x="31.6" y="31.2">QTY</text>
<text x="47.4" y="31.2">PC</text>
<text x="108" y="31.2">LENGTH</text>
<text x="154.5" y="31.2">WEIGHT</text>
<text x="169.4" y="31.2">ADVANCE</text>
<text x="23" y="37.6">#</text>
<text x="30.1" y="37.6">TOTAL</text>
<text x="45.8" y="37.6">MARK</text>
<text x="71" y="37.6">DESCRIPTION</text>
<text x="133.2" y="37.6">REMARKS</text>
<text x="155.3" y="37.6">TOTAL</text>
<text x="170.2" y="37.6">MILL #</text>
<text x="32.4" y="44.3">ONE</text>
<text x="40.3" y="44.3">F-08.03M1</text>
<text x="59.2" y="44.3">BENTPLATE</text>
<text x="160" y="44.3">53</text>
<text x="35.6" y="50.6">1</text>
<text x="40.3" y="50.6">F-08.03M1</text>
<text x="59.2" y="50.6">PL x15</text>
<text x="106.6" y="50.6">2</text>
<text x="110.4" y="50.6">0</text>
<text x="125.3" y="50.6">BENT A36</text>
<text x="160" y="50.6">53</text>
<text x="59.2" y="63.3">FIELD BOLTS</text>
<text x="35.6" y="69.7">3</text>
<text x="63.4" y="69.7">DiaHILTI HAS V-36</text>
<text x="106.6" y="69.7">0</text>
<text x="110.4" y="69.7">8</text>
<text x="125.3" y="69.7">(6&quot; EMBED)</text>
<text x="59.2" y="76">THREADED ROD</text>
<text x="59.2" y="82.4">w/HILTI HY-200</text>
<text x="35.6" y="95.1">3</text>
<text x="40.3" y="95.1">F-08.03M2</text>
<text x="59.2" y="95.1">BENTPLATE</text>
<text x="158.4" y="95.1">196</text>
<text x="35.6" y="101.4">3</text>
<text x="40.3" y="101.4">F-08.03M2</text>
<text x="59.2" y="101.4">PL x19</text>
<text x="106.6" y="101.4">2</text>
<text x="110.4" y="101.4">0</text>
<text x="125.3" y="101.4">BENT A36</text>
<text x="158.4" y="101.4">196</text>
<text x="59.2" y="114.1">FIELD BOLTS</text>
<text x="35.6" y="120.5">9</text>
<text x="63.4" y="120.5">DiaHILTI HAS V-36</text>
<text x="106.6" y="120.5">0</text>
<text x="110.4" y="120.5">8</text>
<text x="125.3" y="120.5">6&quot; EMBED</text>
<text x="59.2" y="126.8">THREADED ROD</text>
<text x="59.2" y="133.2">w/HILTI HY-200</text>
<text x="35.6" y="145.9">3</text>
<text x="40.3" y="145.9">F-08.03M3</text>
<text x="59.2" y="145.9">HSS</text>
<text x="160" y="145.9">29</text>
<text x="35.6" y="152.2">3</text>
<text x="40.3" y="152.2">F-08.03M3</text>
<text x="59.2" y="152.2">HSS3 x3 x</text>
<text x="106.6" y="152.2">0</text>
<text x="110.4" y="152.2">7</text>
<text x="125.3" y="152.2">A500C</text>
<text x="160" y="152.2">24</text>
<text x="35.6" y="158.6">6</text>
<text x="40.3" y="158.6">pl3257</text>
<text x="59.2" y="158.6">PL x3</text>
<text x="106.6" y="158.6">0</text>
<text x="110.4" y="158.6">3</text>
<text x="125.3" y="158.6">A36</text>
<text x="161.6" y="158.6">5</text>
<text x="35.6" y="171.3">4</text>
<text x="40.3" y="171.3">F-08.03M4</text>
<text x="59.2" y="171.3">HSS</text>
<text x="158.4" y="171.3">431</text>
<text x="35.6" y="177.6">4</text>
<text x="40.3" y="177.6">F-08.03M4</text>
<text x="59.2" y="177.6">HSS5x5x</text>
<text x="106.6" y="177.6">4</text>
<text x="110.4" y="177.6">2</text>
<text x="125.3" y="177.6">A500C</text>
<text x="158.4" y="177.6">373</text>
<text x="35.6" y="184">4</text>
<text x="40.3" y="184">a154</text>
<text x="59.2" y="184">L5x5x</text>
<text x="106.6" y="184">0</text>
<text x="110.4" y="184">10</text>
<text x="125.3" y="184">A36</text>
<text x="160" y="184">34</text>
<text x="35.6" y="190.3">8</text>
<text x="40.3" y="190.3">pl3256</text>
<text x="59.2" y="190.3">PL x5</text>
<text x="106.6" y="190.3">0</text>
<text x="110.4" y="190.3">5</text>
<text x="125.3" y="190.3">A36</text>
<text x="160" y="190.3">14</text>
<text x="35.6" y="196.7">8</text>
<text x="63.4" y="196.7">DiaA325N</text>
<text x="106.6" y="196.7">0</text>
<text x="110.4" y="196.7">6</text>
<text x="125.3" y="196.7">+1HD WASH</text>
<text x="160" y="196.7">10</text>
<text x="59.2" y="209.4">FIELD BOLTS</text>
<text x="35.6" y="215.7">8</text>
<text x="63.4" y="215.7">DiaHILTI KB-TZ2</text>
<text x="106.6" y="215.7">0</text>
<text x="110.4" y="215.7">7</text>
<text x="59.2" y="222.1">EXPANSIONANCHOR</text>
<text x="125.3" y="222.1">(5 &quot; EMBEDMENT)</text>
<text x="32.4" y="234.8">ONE</text>
<text x="40.3" y="234.8">F-08.03M5</text>
<text x="59.2" y="234.8">ANGLE</text>
<text x="161.6" y="234.8">2</text>
<text x="35.6" y="241.1">1</text>
<text x="40.3" y="241.1">F-08.03M5</text>
<text x="59.2" y="241.1">L4x4x</text>
<text x="106.6" y="241.1">0</text>
<text x="110.4" y="241.1">4</text>
<text x="125.3" y="241.1">A36</text>
<text x="161.6" y="241.1">2</text>
<text x="32.4" y="253.8">ONE</text>
<text x="40.3" y="253.8">F-08.03M6</text>
<text x="59.2" y="253.8">PLATE</text>
<text x="161.6" y="253.8">7</text>
<text x="35.6" y="260.2">1</text>
<text x="40.3" y="260.2">F-08.03M6</text>
<text x="59.2" y="260.2">PL x7</text>
<text x="106.6" y="260.2">1</text>
<text x="110.4" y="260.2">1</text>
<text x="125.3" y="260.2">A36</text>
<text x="161.6" y="260.2">7</text>
<text x="32.4" y="272.9">ONE</text>
<text x="40.3" y="272.9">F-08.03EP1</text>
<text x="59.2" y="272.9">EMBED PLATE</text>
<text x="158.4" y="272.9">440</text>
<text x="35.6" y="279.2">1</text>
<text x="40.3" y="279.2">F-08.03EP1</text>
<text x="59.2" y="279.2">PL x15</text>
<text x="105.1" y="279.2">11</text>
<text x="110.4" y="279.2">6</text>
<text x="125.3" y="279.2">A36</text>
<text x="158.4" y="279.2">440</text>
<text x="32.4" y="291.9">ONE</text>
<text x="40.3" y="291.9">F-08.03EP2</text>
<text x="59.2" y="291.9">EMBED PLATE</text>
<text x="158.4" y="291.9">177</text>
<text x="35.6" y="298.3">1</text>
<text x="40.3" y="298.3">F-08.03EP2</text>
<text x="59.2" y="298.3">PL x20</text>
<text x="106.6" y="298.3">4</text>
<text x="110.4" y="298.3">2</text>
<text x="125.3" y="298.3">A36</text>
<text x="158.4" y="298.3">177</text>
<text x="59.2" y="311">FIELD BOLTS</text>
<text x="35.6" y="317.3">8</text>
<text x="63.4" y="317.3">DiaHILTI HAS V-36</text>
<text x="106.6" y="317.3">0</text>
<text x="110.4" y="317.3">8</text>
<text x="125.3" y="317.3">(5&quot; EMBEDMENT)</text>
<text x="59.2" y="323.7">w/HILTI HY-200EPOXY</text>
<text x="137.5" y="330.1">Totalweight : 1336</text>
<text x="789.5" y="384.8">IRON FABRICATION SERVICES, LLC.</text>
<text x="55.4" y="465.8">TYP</text>
</g>
<g font-size="4.7">
<text x="426" y="92.2">1/</text>
<text x="428.7" y="93.9">2</text>
<text x="438.8" y="92.2">1/</text>
<text x="441.4" y="93.9">2</text>
<text x="302" y="101.6">15/</text>
<text x="474.9" y="100.5">15/</text>
<text x="650.1" y="96.1">1/</text>
<text x="652.7" y="97.8">4</text>
<text x="662.3" y="96.1">1/</text>
<text x="664.9" y="97.8">2</text>
<text x="672.4" y="96.1">1/</text>
<text x="675.1" y="97.8">4</text>
<text x="246.7" y="102.2">1/</text>
<text x="249.3" y="103.9">2</text>
<text x="259.4" y="102.2">1/</text>
<text x="262" y="103.9">2</text>
<text x="306.4" y="103.3">16</text>
<text x="479.3" y="102.1">16</text>
<text x="475.2" y="117.5" transform="rotate(-90 475.2 117.5)">2</text>
<text x="285.7" y="123" transform="rotate(-90 285.7 123)">1/</text>
<text x="287.3" y="120.4" transform="rotate(-90 287.3 120.4)">2</text>
<text x="299.4" y="125.5" transform="rotate(-90 299.4 125.5)">2</text>
<text x="454.6" y="123.6" transform="rotate(-90 454.6 123.6)">1/</text>
<text x="456.2" y="121" transform="rotate(-90 456.2 121)">2</text>
<text x="473.6" y="120.2" transform="rotate(-90 473.6 120.2)">1/</text>
<text x="297.7" y="128.1" transform="rotate(-90 297.7 128.1)">1/</text>
<text x="475.2" y="131.5" transform="rotate(-90 475.2 131.5)">2</text>
<text x="277.1" y="135.6" transform="rotate(-90 277.1 135.6)">1/</text>
<text x="278.7" y="132.9" transform="rotate(-90 278.7 132.9)">2</text>
<text x="473.6" y="134.2" transform="rotate(-90 473.6 134.2)">1/</text>
<text x="454.6" y="141.6" transform="rotate(-90 454.6 141.6)">1/</text>
<text x="456.2" y="139" transform="rotate(-90 456.2 139)">2</text>
<text x="556.8" y="285">1/</text>
<text x="559.4" y="286.7">4</text>
<text x="111.2" y="343.4">1/</text>
<text x="113.8" y="345.1">2</text>
<text x="83.1" y="353.9">1/</text>
<text x="134" y="353.9">1/</text>
<text x="85.7" y="355.6">4</text>
<text x="136.6" y="355.6">4</text>
<text x="650.3" y="384">15/</text>
<text x="654.6" y="385.7">16</text>
<text x="100.8" y="395.7">1/</text>
<text x="144.3" y="392">5/</text>
<text x="147" y="393.7">8</text>
<text x="103.4" y="397.4">2</text>
<text x="100.8" y="406.8">1/</text>
<text x="103.4" y="408.5">2</text>
<text x="83.1" y="420">1/</text>
<text x="85.7" y="421.7">4</text>
<text x="135.2" y="425.9">1/</text>
<text x="137.8" y="427.6">4</text>
<text x="397.1" y="435.8">1/</text>
<text x="399.7" y="437.5">2</text>
<text x="85.1" y="489.4">3/</text>
<text x="87.7" y="491">4</text>
<text x="98.9" y="489.4">1/</text>
<text x="101.5" y="491">2</text>
</g>
<g font-size="4.6">
<text x="795.6" y="436">MARYLAND AVENUE</text>
<text x="808.3" y="446.4">1250 MARYLAND AVENUE SW</text>
<text x="808.3" y="452">WASHINGTON, DC 20024</text>
</g>
<g font-size="4.3">
<text x="824.1" y="277.6">General Notes</text>
<text x="798.4" y="343.5">5</text>
<text x="819.8" y="343.5">0</text>
<text x="838.6" y="343.5">For Fabrication</text>
<text x="873" y="343.8">11-03-2025</text>
<text x="798.4" y="353">3</text>
<text x="798.4" y="348.2">4</text>
<text x="819.8" y="353.1">C</text>
<text x="819.8" y="348.3">D</text>
<text x="838.6" y="353">For Re-Approval</text>
<text x="838.6" y="348.2">For Re-Approval</text>
<text x="873" y="353.3">09-19-2025</text>
<text x="873" y="348.5">10-24-2025</text>
<text x="798.4" y="357.8">2</text>
<text x="819.8" y="357.9">B</text>
<text x="838.6" y="357.8">Deleted</text>
<text x="873" y="358.1">06-23-2025</text>
<text x="798.4" y="362.6">1</text>
<text x="819.8" y="362.6">A</text>
<text x="838.6" y="362.6">For Approval</text>
<text x="873" y="362.9">02-25-2025</text>
<text x="794.5" y="371.5">Copies</text>
<text x="811.1" y="367.7">Revision/</text>
<text x="838.6" y="369.7">Destination</text>
<text x="819.2" y="574.6">MISCELLANEOUS DETAIL</text>
</g>
<g font-size="4.2">
<text x="62" y="49.5">1/</text>
<text x="64.1" y="51">2</text>
<text x="69.5" y="49.5">11/</text>
<text x="72.8" y="51">16</text>
<text x="59.2" y="68.6">3/</text>
<text x="61.3" y="70.1">4</text>
<text x="62" y="100.3">1/</text>
<text x="64.1" y="101.8">2</text>
<text x="69.5" y="100.3">3/</text>
<text x="71.5" y="101.8">16</text>
<text x="59.2" y="119.4">3/</text>
<text x="61.3" y="120.9">4</text>
<text x="65.4" y="151.1">1/</text>
<text x="67.4" y="152.6">2</text>
<text x="71.4" y="151.1">1/ 5/</text>
<text x="73.5" y="152.6">2</text>
<text x="78.1" y="152.6">16</text>
<text x="111.8" y="151.1">1/</text>
<text x="113.9" y="152.6">2</text>
<text x="62" y="157.5">1/</text>
<text x="64.1" y="159">4</text>
<text x="68" y="157.5">1/</text>
<text x="70.1" y="159">2</text>
<text x="111.8" y="157.5">1/</text>
<text x="113.9" y="159">2</text>
<text x="69.4" y="176.5">3/</text>
<text x="71.5" y="178">8</text>
<text x="66" y="182.9">5/</text>
<text x="68.1" y="184.4">16</text>
<text x="62" y="189.2">1/</text>
<text x="64.1" y="190.7">4</text>
<text x="59.2" y="195.6">3/</text>
<text x="61.3" y="197.1">4</text>
<text x="111.8" y="195.6">1/</text>
<text x="113.9" y="197.1">2</text>
<text x="59.2" y="214.6">1/</text>
<text x="61.3" y="216.1">2</text>
<text x="127.8" y="221">1/</text>
<text x="129.9" y="222.5">2</text>
<text x="66" y="240">1/</text>
<text x="68.1" y="241.5">4</text>
<text x="62" y="259.1">1/</text>
<text x="64.1" y="260.6">4</text>
<text x="111.8" y="259.1">1/</text>
<text x="113.9" y="260.6">2</text>
<text x="62" y="278.1">3/</text>
<text x="64.1" y="279.6">4</text>
<text x="62" y="297.2">5/</text>
<text x="64.1" y="298.7">8</text>
<text x="59.2" y="316.2">3/</text>
<text x="61.3" y="317.7">4</text>
<text x="811.3" y="371.4">Issue</text>
<text x="877.1" y="369.8">Date</text>
</g>
<text font-size="4" x="795.1" y="587.5">VARIES</text>
<text font-size="3.9" x="799.9" y="367.1"># of</text>
<g font-size="3.7">
<text x="788.4" y="286.2">*Structural steel shall conform to ASTM-A992.</text>
<text x="788.4" y="291.2">*Structural SQR/RND.tubing conform</text>
<text x="790.7" y="295.5">to ASTM A500 Grade C</text>
<text x="787.9" y="304.1">*Channels, Angles and plates shall conform to A36.</text>
<text x="788.4" y="300.2">*Pipe shall conform to ASTM A53, Grade B.</text>
<text x="788" y="308.9">*All bolts shall be</text>
<text x="825.7" y="308.9">&quot; High strength in</text>
<text x="790.2" y="313.2">accordance with ASTM A325 (UNO)</text>
<text x="788.8" y="318">*Welding Electrodes for Carbon steel :E70xx</text>
<text x="790.8" y="399.9">3029 M. Street, NW, Suite 202</text>
<text x="790.7" y="404.6">Washington, DC 20007</text>
<text x="790.7" y="409">Tel: 202-800-5599</text>
<text x="790.7" y="414.2">Fax: 202-478-0303</text>
<text x="790.7" y="430">Project Name and Address</text>
<text x="790.8" y="445.6">Location:</text>
<text x="791" y="465.3">Contractor:</text>
<text x="791" y="491.9">Approved for Fabrication by:</text>
<text x="851.5" y="492">Signature</text>
<text x="850.2" y="522">Drawing #</text>
<text x="791.2" y="532.3">Contract Item:</text>
<text x="791.5" y="567.4">Date</text>
<text x="819.3" y="568.1">Drawing Title:</text>
<text x="791.7" y="582.1">Scale</text>
</g>
<text font-size="3.6" x="791.2" y="545.9">Ref:</text>
<text font-size="3.5" x="791.3" y="520.8">Contract #</text>
<g font-size="3.2">
<text x="821" y="308">3/</text>
<text x="823.9" y="309.1">4</text>
</g>
<text font-size="3" x="790.5" y="572.4">01/ 23/ 2025</text>
</svg>
